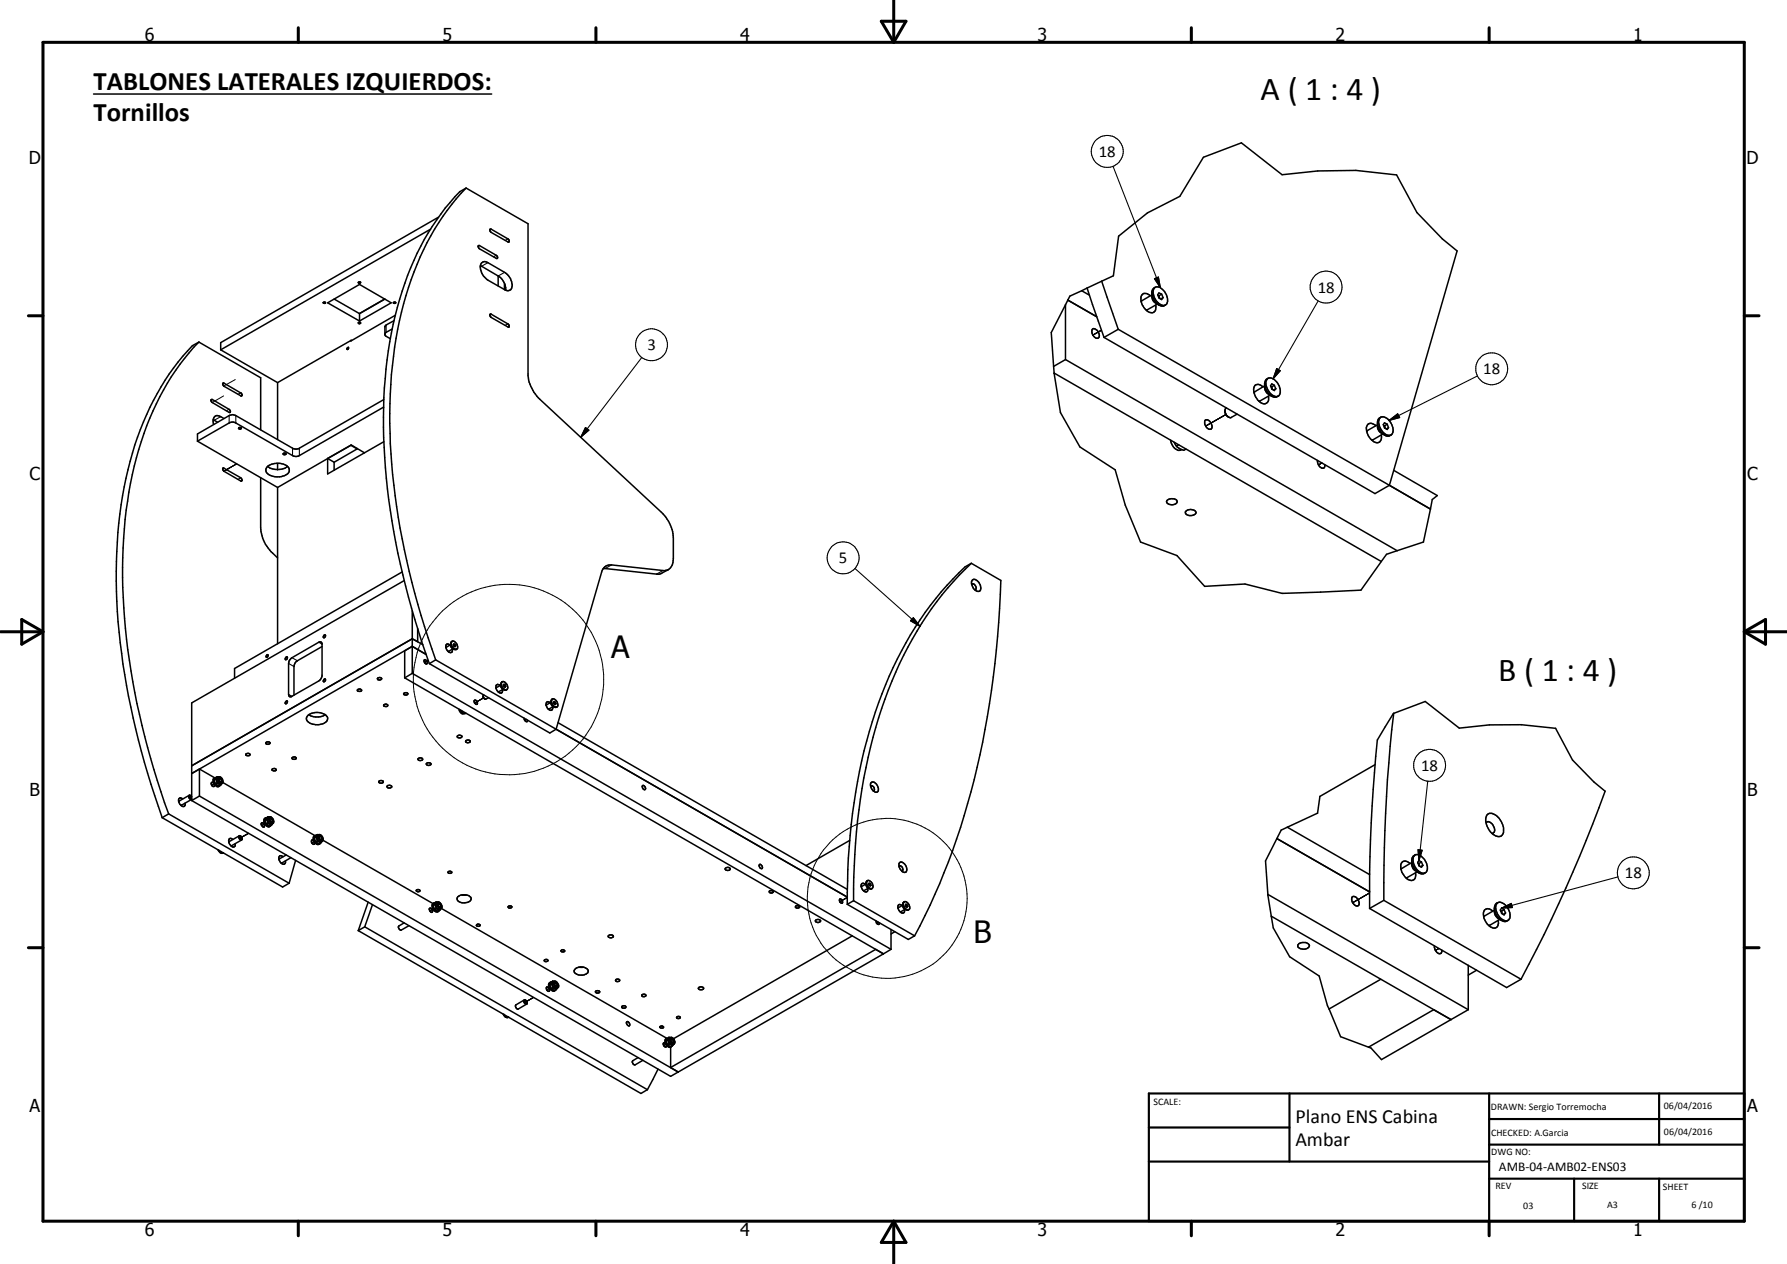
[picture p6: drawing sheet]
<svg xmlns="http://www.w3.org/2000/svg" width="420mm" height="297mm" viewBox="0 0 420 297" stroke-linecap="round" stroke-linejoin="round" font-family="sans-serif">
<g fill="none" stroke="#000" stroke-width=".24">
<path d="M259 77.6l-2 1.1M52.6 93l-2.7 1.6M55.3 89.2l-2.7 1.5M288.2 97.4l-4.7 2.7M53.9 110l-1.3 .7M55.3 109.2l-2.7 1.5M55.7 109l-3.1 1.7M310.8 108.8l-.8 .5M100.7 155.2l-.9 .5M111.6 165.2l2.1-1.2zM123.7 169l-.4 .3M45.1 187.2l-.3 .2"/>
<path d="M50.3 184.2l-.6 .3 .4-.2M56.6 196.8l1.9-1zM62.3 193.6l-.8 .4 .4-.2M73.9 197.8l-.6 .3 .4-.2M101.8 213.6l-.8 .4 .4-.1M199.2 210.9l-1.8 1M206.4 216.7l-.3 .2M322 209.8l-4 2.3M123.6 235.5l1.8-1.1zM129.2 232.2l-.6 .4 .3-.2M338.3 222.9l-.8 .5M156.5 245.4l-.5 .3 .4-.2"/>
<circle cx="119.6" cy="159.7" r="22.4"/>
<circle cx="208.6" cy="211.1" r="18.8"/>
</g>
<g fill="none" stroke="#000" stroke-width=".35">
<path d="M22 22.1h93.6M101.2 53.8l-49.3 28.4M103.1 51.1l-51.2 29.4v1.7M109.6 44.2l14.6 8.4v35.7a9.5 9.5 0 0 0 2.7 5.5l28.6 26.6a8.9 8.9 0 0 1 2.8 6v4.9a2.33 2.33 0 0 1-2.4 2.8l-12.1-1.3a2.09 2.09 0 0 0-2.3 1.6l-10.7 37M109.6 44.2l-1.5 .8a61.9 61.9 0 0 0-15.2 29.2 112.7 112.7 0 0 0-2.1 38.2 185.8 185.8 0 0 0 10.2 43.6M109.6 44.2a61.9 61.9 0 0 0-15.2 29.2 122.3 122.3 0 0 0-.8 48.1 191.9 191.9 0 0 0 8.8 33.6M112.5 57.7h.2l4 2.3 .3 .3v.4h-.3l-4-2.2-.2-.4zM115.2 53.9l.3-.1 3.9 2.3 .3 .4v.3l-.3 .1-3.9-2.3-.2-.2zM76 71.1l.4-.1 .1 .2zM77 71.2l7.5-4.4 7.5 4.4-7.5 4.2zM78.6 70.3l5.9 3.4M84.2 66.4l.4-.1 .2 .1-.4 .1z"/>
<path d="M84.2 75.9l.4-.2 .2 .2-.4 .2zM84.3 66.5h.1M84.5 73.7v1.7M90.5 70.3l-6 3.4M92.2 77.3l-1.4 .8-.3 .4M92.5 71.1l.4-.1 .1 .2-.3 .1zM92.7 75.4l-1.9 1-.3 .3v2.1l1.3 .8M93 74.1l-10.5 6v-.1M113 62.5l4.1 2.4M113.2 61.8l.5-.3 .8 .1 4.1 2.4a3.4 3.4 0 0 1 1.6 3.9l-.8 .4-.5-.1-4.2-2.4a3.9 3.9 0 0 1-1.8-2.9zM115.2 73.9l.3-.1 3.9 2.3 .3 .4v.3h-.3l-3.9-2.2-.2-.2zM117.1 64.9a3.8 3.8 0 0 1 1.8 3.3"/>
<path d="M117.1 64.8v2.4M118.6 66.6v1.5M250.5 71.6l-3.3 6.5 .5 8M250.5 71.6v12.9M251.1 70.5l6.7 3.9M254.3 68.3l-2.8 1.3-1 2M254.3 68.3l1.8 1M255.6 67.7l-1.3 .6M255.6 67.7l4 11.6M256.9 77.3a1.41 1.41 0 0 1 1.5 1.9 .82 .82 0 0 1-.8 .2 .82 .82 0 0 1-.6-.6l-.3-.9zM259 66.1l2.8-1.3 1.2-9.3 6.8-5.5 7.6-3.9 5.5-9.1 9-3.4 9.5 7.5 8.4-.9 9-.2 9.6 1.1 4.8 8.9 5.9 6.1 3.5 2.9-15.9 55M259 66.1l-3.4 1.6"/>
<path d="M259 66.1l3.9 11.3M259.6 79.3l63.7 36.7 3.4-2M262.9 77.4l63.8 36.6M262.9 77.4l-3.3 1.9M268.3 70.9a3.5 3.5 0 0 0 2.5 2.6 1.11 1.11 0 0 0 1-1.5l-.1-.3M270.5 69.5a1.21 1.21 0 0 0-1.3-.5 1.21 1.21 0 0 0-.9 .9v1M270.8 69.3l-2.5 1.6M270.8 69.1l.8 1.7 .9 .9M271.6 67.5l-.7 .7-.1 1.7 .6 1.1 1.1 .7M271.6 67.5l.2-.1a2.16 2.16 0 0 1 2.2 1.5 2.17 2.17 0 0 1 0 2.8M271.6 67.5a2.4 2.4 0 0 0 .2 3.1 2.06 2.06 0 0 0 2.2 1.1M272.1 71.5l-2.6 1.4"/>
<path d="M272.3 69.5h.2M272.5 69.5l.2 .6M273.1 69.1l-.6-.3-.3 .5 .3 .7 .6 .4 .4-.5M273.1 69.1l-.6 .4M273.1 69.1l.4 .8M273.5 69.9l-.6 .4M274 71.7a1.14 1.14 0 0 1-1.5 0M46.8 80.4l14.5 8.4v12.2M46.8 80.4l-1.6 .8a63.1 63.1 0 0 0-15.6 31.2 123.6 123.6 0 0 0-.7 43.6 194.1 194.1 0 0 0 9.2 36.2M46.8 80.4a62 62 0 0 0-15.2 29.1 122.4 122.4 0 0 0-.8 48.2 185.8 185.8 0 0 0 8.9 33.6M49.6 93.9h.3l3.9 2.3 .3 .3v.4h-.3l-3.9-2.3-.3-.3zM50.1 98.6l1.1 .6"/>
<path d="M51.9 82.2l13.4 7.7M52.4 90.1l.3-.1 3.9 2.3a.34 .34 0 0 1 .3 .4 .34 .34 0 0 1-.3 .3l-3.9-2.2-.3-.4zM52.7 98.3l-.8-.4a1.11 1.11 0 0 0-1.4-.1 1.11 1.11 0 0 0-.4 1.3l.1 .6M65.3 89.9v13.4M81.6 81.8l.3-.1-.2 .4-.1-.1zM82.6 80l-17.3 9.9M90.2 95.7l-20.2 11.5h-1l-13.6-7.8-.6-.2-.9 .2-7.5 4.3M90.2 93.9l-20 11.6h-1.2l-13.6-7.8-.6-.2-.9 .2-7.5 4.3v1.7M247.7 86.1l.2 1.6M247.9 87.7l1.4 9.2 4.6 8.1 8.3 5.4 2.4 8.3 3.6 8.7 8.5 3.2 6.5 7.2 9.5-.6 8.7 2.2 18.6-.7 4.8-6.7M247.9 87.7l76.9 44.3M250.5 84.5l-2.8 1.6"/>
<path d="M250.5 84.5l78 44.9M283.3 98.8l.1-.1a1.41 1.41 0 0 1 1.3 .7 1.41 1.41 0 0 1 .1 1.4 1.47 1.47 0 0 1-1.5-2zM288 96.5l.1 .6M288.1 97.1a1.28 1.28 0 0 0 1.4 1l1.4-.8M288.1 97l.2 .5 .6 .5M288.4 95.9l-.4 .5 .1 .6M297 90.9a1.21 1.21 0 0 0-1.3-.6 1.21 1.21 0 0 0-.9 1 3.6 3.6 0 0 0 2.5 3.6 1.26 1.26 0 0 0 .9-1.8M297.3 90.7l-2.5 1.5M297.3 90.2a2.53 2.53 0 0 0 1.7 2.9M297.3 90.2a3.9 3.9 0 0 0 1.7 2.9M298.1 88.9a2.45 2.45 0 0 1 2.8 2.1 1.74 1.74 0 0 1-.3 2.1M298.1 88.9l-.1 .2a2.37 2.37 0 0 0 .4 2.9 1.95 1.95 0 0 0 2.2 1.1"/>
<path d="M298.1 88.9l-.4 .3-.4 1M298.6 92.9l-2.6 1.4M298.8 90.8l.2 .1M299 90.9l.2 .6M299.6 90.6l-.6-.4-.3 .4 .3 .8 .6 .4 .4-.4M299.6 90.6l-.6 .3M299.6 90.6l.4 .8M300 91.4l-.6 .3M300.6 93.1a1.23 1.23 0 0 1-1.6 0M323.9 99.8l-2.6 1.6M323.9 99.6a3.6 3.6 0 0 0 2.2 2.9h.5l.5-.3M324.6 98l-.4 .3-.2 .5a2.99 2.99 0 0 0 .1 2.3l.5 .5 1 .6"/>
<path d="M324.6 98a2.36 2.36 0 0 1 2.6 1.8 1.95 1.95 0 0 1-.1 2.4M324.6 98a2.04 2.04 0 0 0 0 2.8l1 1.1a1.45 1.45 0 0 0 1.5 .3M325.3 100l.2 .1M326.2 99.7l-.7-.3-.3 .4 .3 .8 .7 .3 .3-.4M326.2 99.7l-.7 .4M326.2 99.7l.3 .8M46.4 103.7l18.9 10.9M52.4 110h.3l3.9 2.3 .3 .6-.3 .1-3.9-2.3-.3-.3zM56.2 100.5l.5 .1a.33 .33 0 0 1-.3 .3 .33 .33 0 0 1-.3-.2zM61.3 112.3v11.7a8.7 8.7 0 0 0 2.8 6l1.2 1.1M62.8 109.8a3.8 3.8 0 0 1 5.1 .1 1.43 1.43 0 0 1-1.4 2 3.2 3.2 0 0 1-4-1.2zM62.9 109.6l.9 .5 1.5 .3"/>
<path d="M65.3 108.9v1.5M65.3 114.6v36.7M66.6 106.6l.4-.1 .3 .2-.6 .1zM66.6 106.7v.1M67.6 109.6l-.9 .5-1.4 .3M77 107.7l1.6 .9M78.6 108.6v1.9M84 105.4v.1M84 105.5l-1.5-.9-5.5 3.1M84 105.5l-5.4 3.1M85.7 106.4l-3.1-1.8-17.3 10M90.2 103.8l-13.2 7.6v-3.7"/>
<path d="M274.4 117.6a1.77 1.77 0 0 1 2.3 .1 .82 .82 0 0 1-1 .9 1 1 0 0 1-1.4-.9zM275.2 103.4a2.49 2.49 0 0 0 2.2 2.4l.4-.1M276 103.9a3.1 3.1 0 0 0 2.3 1.9l.5-.3M277.1 104.5l-.5 .3M309.8 108.2a1.57 1.57 0 0 0 1.4 1.8l.2-.2 .1-.6M323.5 100.1a1.24 1.24 0 0 0-2-.2 3.3 3.3 0 0 0 2.3 4.2 1.3 1.3 0 0 0 1-1.9M325.2 102l-2.7 1.4M325.5 100.1l.2 .6M326.5 100.5l-.5 .3M326.7 114l9.6 5.6M327.7 110.5l10.2 6-1.1 .9-.5 2.2M336.3 119.6l-1.6 7.8-6.2 2"/>
<path d="M94.6 134.4l-39.5 22.7v2.3M95 136.4l-49.9 28.8v22.9M141.8 133.6l12.9 1.4 .7-.2 1.8-.9M228.4 132.4l6.9 4a210.4 210.4 0 0 1-11.3 63.5l-3.1 7.8-2.2 5-3.7 7.2M228.4 132.4a82.9 82.9 0 0 0-21.8 36.3 144.4 144.4 0 0 0-5.9 43M228.4 132.4l-1.5 .8a81.7 81.7 0 0 0-21.8 36.4 141.7 141.7 0 0 0-5.9 42.9M228.5 137.3v-.1a.86 .86 0 0 1 .9 .5 .86 .86 0 0 1-.1 .9h-.1M228.6 136.3l.3-.2a1.86 1.86 0 0 1 1.4 2.8 1.82 1.82 0 0 1-1.7-2.6zM278.7 120.3a1.47 1.47 0 0 1 2.5 .2 1.56 1.56 0 0 1-2.5 .1zM328.5 129.4l-2.5 .9-1.2 1.7M67.2 154.5l.2-.2 .2 .3-.2 .3-.3 .1zM67.5 154.4h.1"/>
<path d="M68.3 154.9l6.7-4 .3-.1 .3 .2 .1 7.9-.1 .4-.6 .7-6.5 3.7h-.5l-.2-.5v-7.3l.2-.7zM75.7 151.9l-5.8 3.4-.5 .4-.3 .9v6.8M76.1 149.3h.4l-.2 .6-.3-.1zM76.1 159.7l.4-.1v.3l-.4 .3-.1-.1zM88.7 159.5a.52 .52 0 0 1 .6-.3 .52 .52 0 0 1 .4 .4l-.8 .2zM95.2 159.3l112.5 64.9M96.9 151.9l3.3 1.9M96.9 151.9l-51.8 29.9 1.8-1.1M96.9 150.1l2.5 1.4M96.9 143.5v14.7M96.9 150.1l-51.8 29.9M96.9 158.2l112.6 64.9"/>
<path d="M96.9 158.2l-1.7 1.1M96.9 151.9l-1.7 1.1v6.3M98.2 147.7v3.1l-1.3-.7M99.8 155.1a.56 .56 0 0 1 .6 .3 .56 .56 0 0 1-.2 .6l-.4-.4zM101 156l28.3 16.3 1.5-.9M102.4 155.1l28.4 16.3M102.4 155.1l-1.4 .9M105.8 151.6a.59 .59 0 0 0-.8-.2 .59 .59 0 0 0-.1 .9 1 1 0 0 0 1.4 .9l.1-.6M105.9 151.5l-1.1 .7M105.9 151.3l.1 .7 .7 .6M106.1 150.9a1.06 1.06 0 0 1 1.5 1v.4a.79 .79 0 0 1-.8 .3 .79 .79 0 0 1-.6-.6l-.2-.4zM106.2 150.7a1.23 1.23 0 0 0 1.2 1.8"/>
<path d="M106.5 152.4l-1.1 .7M106.6 151.6h.1M106.7 151.6l.1 .3M107 151.4l-.3-.1-.1 .2 .1 .3 .3 .2 .1-.2M107 151.4l-.3 .2M107 151.4l.1 .4M107.1 151.8l-.2 .1M57.8 177.2a.52 .52 0 0 1 .6-.2 .52 .52 0 0 1 .3 .5h-.7zM62.6 174.5a.49 .49 0 0 1 .5-.2 .49 .49 0 0 1 .3 .5 .59 .59 0 0 1-.9-.2zM67.2 164.8l.3-.1 .1 .2-.4 .5-.2-.2zM68.7 178.1l.6-.2 .4 .3a.59 .59 0 0 1-1-.1zM72.4 168.1a3.5 3.5 0 0 1 4.6 .3 1.31 1.31 0 0 1-1.3 1.7 2.83 2.83 0 0 1-3.7-1.1z"/>
<path d="M72.6 167.9a3.6 3.6 0 0 0 3.9 0M84.1 162l.6-.1 .3 .3a.59 .59 0 0 1-1 0zM90.2 165.7a.44 .44 0 0 1 .6-.3 .44 .44 0 0 1 .2 .6l-.7-.1zM94.9 162.9a.49 .49 0 0 1 .6-.1 .49 .49 0 0 1 .3 .4l-.7 .1zM98.4 178.2l.3-.1 .6 .1a.54 .54 0 0 1-.4 .6 .54 .54 0 0 1-.7-.4zM100.2 179.5l.4-.3 .6 .2a.52 .52 0 0 1-.4 .5 .52 .52 0 0 1-.6-.3zM107.6 172.9l.5-.1 .5 .2a.58 .58 0 0 1-.5 .4 .58 .58 0 0 1-.6-.4zM107.9 166.7a.95 .95 0 0 0 1.1 .9M108.3 166.9l.2 .4M108.5 167.3l.5 .3M108.7 167.1l-.2 .2M109.5 174l.7-.1 .3 .2a.51 .51 0 0 1-.4 .5 .51 .51 0 0 1-.6-.4z"/>
<path d="M109.5 167.6h-.5M111.5 164.6a.6 .6 0 0 1 .6 .3 .6 .6 0 0 1 0 .6l-.6-.4zM113.6 163.8l.6 .5 .7-.3M113.7 163.3a.62 .62 0 0 0 .3 1M117.6 161.1l-.7-.2a1.15 1.15 0 0 0 .3 1.7l.7 .3 .2-.3v-.5M117.8 161l-1.2 .7M117.8 160.9a1.3 1.3 0 0 0 1.2 1.2M117.9 160.4a1.36 1.36 0 0 0 1.1 1.7M118.1 160.2l-.1 .1M118.3 162l-1.2 .6M118.4 161.1h.1M118.5 161.1l.1 .3"/>
<path d="M118.5 162.1a1.09 1.09 0 0 1-.5-1.8 1.15 1.15 0 0 1 1.3 1.5l-.3 .3M118.8 161l-.3-.2-.1 .2 .4 .5 .1-.2M118.8 161l-.3 .1M118.8 161l.1 .3M118.9 161.3l-.3 .1M119.2 162.1h-.2M123.3 168.8v.4l.4 .4h.2l.1-.4M128.4 165.7v.1M128.9 166.7h.1M129.4 165.1a.59 .59 0 0 0-.9 0 .59 .59 0 0 0 0 .8 1.07 1.07 0 0 0 1.3 .9l.2-.7M129.5 165.1l-1.1 .6M129.6 165.1a1 1 0 0 0 1.5 .9 1.36 1.36 0 0 0-1.1-1.7 1.15 1.15 0 0 0-.2 1.2 1.15 1.15 0 0 0 1.2 .6"/>
<path d="M129.9 164.3h-.2a1.16 1.16 0 0 0 .6 1.9M130.1 166l-1.1 .7M130.2 165.1h.1M130.2 165.1l.2 .3M130.5 165l-.2-.2-.2 .3 .4 .5 .2-.2M130.5 165l-.3 .1M130.5 165l.2 .4M130.7 165.4l-.2 .1M130.8 171.4l68.4 39.4M131.2 169.8l68 39.2M323.3 179.7l-13 7.5-.5 3.9-7.1 3.3M327.7 167.6l-3.9 6.3a361.5 361.5 0 0 0-1.8 39.6"/>
<path d="M327.7 167.6l7.4-2.8 8 6.3 7.1-.8h7.5l8 .9 4 7.4 5.1 5.2 2.6 2.1a335 335 0 0 1-19.8 44.2M327.7 167.6a366.8 366.8 0 0 0-2.3 44M38.1 192.2l28.4 16.2 1.5-.8M39.7 191.3l28.3 16.3M39.7 191.3l-1.6 .9M43 187.7l-.6-.2a1.03 1.03 0 0 0 .2 1.8 .53 .53 0 0 0 .8 .2 .53 .53 0 0 0 .1-.8M44.5 186.9l-2.5 1.5M44.7 186.9l.1 .1M44.8 186.9a.42 .42 0 0 0-.2 .5 .42 .42 0 0 0 .5 .3M45 187.9l-2.5 1.4M45.1 188.1l112.6 64.8 1.8-1M45.1 187.3l-.5-.4h-.2a.62 .62 0 0 0 .7 .9"/>
<path d="M46.9 187.1l112.6 64.8M46.9 187.1l-1.8 1M46.9 180.7v6.4M46.9 180.7l3.6 2.1a1.21 1.21 0 0 0 .5 2l.6-.1M49.7 183.9a.6 .6 0 0 1 .6 .3 .6 .6 0 0 1 0 .6 .66 .66 0 0 1-.6-.9zM50.7 182.8a.9 .9 0 0 0-.5 .8 .9 .9 0 0 0 .5 .8l.7 .4 .3-.2M50.7 183.1l.4 1M50.7 183.1l-.3 .2M50.7 184.3l.8 .4 .3-.2M51.1 184.1l.7 .4M51.1 182.5l-.4 .6M51.1 182.5l.2 .1"/>
<path d="M51.1 182.5a.97 .97 0 0 0-.7 .8 .97 .97 0 0 0 .3 1M51.1 184.1l-.4 .2M51.3 199.7a.98 .98 0 0 0 1.2 .7M51.4 182.5a1.02 1.02 0 0 0 .9 1.6M51.4 182.5a1.02 1.02 0 0 1 .9 1.6M51.4 182.5l-.4 .3a.94 .94 0 0 0 .2 1.1 .94 .94 0 0 0 1.1 .2M51.5 183l.2-.1 .4 .5-.1 .4-.3-.1M51.5 199.8l.4 .5 .6 .1M51.5 183.3v-.4a.57 .57 0 0 1 .6 .2 .57 .57 0 0 1-.1 .7l-.4-.2M51.5 183.3l.2 .3M51.5 183.3l.1 .2M52.1 184.1l-.3 .4"/>
<path d="M52.4 183.9l21.7 12.5M54.8 197.3a.61 .61 0 0 0-.9-.2 .61 .61 0 0 0-.1 .9 1.06 1.06 0 0 0 1.4 .9l.1-.7M56.2 196.5a.53 .53 0 0 1 .6 .2 .53 .53 0 0 1-.1 .7l-.4-.3zM56.2 196.4l-2.4 1.5M56.6 196.5h-.3v.4l.3 .3 .3-.1M56.8 197.4l-2.5 1.4M61.5 193.4l.2-.1a.73 .73 0 0 1 .4 1.1h-.3l-.3-.4zM62.3 192.7l.4 1M62.4 192.2l-.1 .1a1.24 1.24 0 0 0-.1 1.3 1.24 1.24 0 0 0 1.2 .6M62.6 192.2h-.1a1.09 1.09 0 0 0 .1 1.6l.3 .3 .5 .1M62.6 192.5l.4 1M62.6 192.5l-.3 .2"/>
<path d="M62.7 193.7l.2 .1a.67 .67 0 0 0 .9 .1M62.9 192.2l-.3 .3M63 191.9l-.7 .8M63 193.5l.8 .4M63 191.9a1.15 1.15 0 0 0 .9 1.8l.3-.2M63 191.9l.2 .1M63 193.5l-.3 .2M63.3 192a1.08 1.08 0 0 0 .8 1.5M63.3 192a1 1 0 0 1 .9 1.5M63.3 192l-.4 .2M63.4 192.3a.57 .57 0 0 1 .6 .3 .57 .57 0 0 1 0 .7l-.5-.4zM63.4 192.4a.52 .52 0 0 1 .6 .2 .52 .52 0 0 1 0 .6l-.3-.1-.3-.4"/>
<path d="M63.7 194l-.3 .2M64 180.8a.52 .52 0 0 1 .5-.2 .52 .52 0 0 1 .4 .4l-.7 .1-.2-.1zM64.1 193.5l-.3 .4M64.2 193.5h-.1M73.7 197.5l-.3-.1a.52 .52 0 0 0-.1 .7 .52 .52 0 0 0 .6 .2v-.4M73.7 197.5l.1 .2M73.7 197.5a.91 .91 0 0 0 1.4 .8M73.9 196.8l.4 1.1M74 196.4l-.3 .3v.8M74.2 196.3l-.3 .2a1.35 1.35 0 0 0 1.3 1.8l.1-.1M74.2 196.7l.4 1M74.2 196.7l-.3 .1"/>
<path d="M74.3 197.9l.8 .4 .3-.2M74.6 197.7l.8 .4M74.6 196.1l-.4 .6M74.6 196.1l-.5 .4-.2 .3M74.6 196.1l.2 .1M74.6 197.7l-.3 .2M75 196.1a1.02 1.02 0 0 1 .8 1.6M75 196.1a.93 .93 0 0 0-.5 1.1 .93 .93 0 0 0 .9 .7l.4-.2M75 196.1a1.02 1.02 0 0 0 .8 1.6M75 196.9l.1-.5a.59 .59 0 0 1 .6 .3 .59 .59 0 0 1-.1 .7h-.2M75 196.6a.47 .47 0 0 1 .6 .2 .47 .47 0 0 1-.1 .6M75 196.9l.4 .5"/>
<path d="M75 196.9l.3 .5M75.3 197.4h.2M75.7 197.7l-.3 .4M76 197.5l25.8 14.8M89.1 183.6l.3-.2 .7 .2a.51 .51 0 0 1-.5 .5 .51 .51 0 0 1-.5-.5zM91.1 184.7a.58 .58 0 0 1 1 .3l-.8 .2-.3-.2zM151.1 184.6a.56 .56 0 0 1 .6 .3 .56 .56 0 0 1-.2 .7l-.4-.4zM199.8 197.5l-10.3 5.9M204.7 184.8a.61 .61 0 0 1 .8 .2 .61 .61 0 0 1-.2 .8M204.8 183.9a1.46 1.46 0 0 1 1.5 .6 1.46 1.46 0 0 1 .1 1.6 1.46 1.46 0 0 1-1.5-.6 1.46 1.46 0 0 1-.1-1.6zM300.2 197.1l21.8 12.5M300.2 197.1l-2.7 5.2 .6 7.9"/>
<path d="M302.7 194.4l-1.5 .7-1 2M302.7 194.4l19.3 11.1M349.4 193.4l.2-.2a1.68 1.68 0 0 1 1.5 2.5l-.3 .1M349.8 191.3a1.7 1.7 0 0 1 2.1 .5 4.1 4.1 0 0 1 1.4 4.3 1.43 1.43 0 0 1-2.2 0 4.1 4.1 0 0 1-1.5-4.6zM65.6 201.9h.1M66.5 201.3l-.5-.2-.4 .2a1.38 1.38 0 0 0 .9 1.8l.5-.1 .1-.3v-.4M67.3 200.9l-1.7 1M68.4 201.5l-2.3 1.3M69.5 202.2l-1.5 5.4M84.2 218.7l66.5 38.3 1.5-.9M85.8 217.8l66.4 38.3M85.8 217.8l-1.6 .9"/>
<path d="M86.6 212l-2.4 6.7M87.6 212.6l-1.8 5.2M95 216.9l-1.2 .7a.64 .64 0 0 0 .5 1l1.8-1M97.9 209.2a.47 .47 0 0 1 .5-.2 .47 .47 0 0 1 .3 .4l-.5 .1zM101 213.5a.53 .53 0 0 1 .6 .2 .53 .53 0 0 1-.1 .7l-.4-.2zM101.8 212.4a1.56 1.56 0 0 0 1.1 1.8M101.8 212.7l.4 1M102 212.3h-.2M102.2 212.2a.74 .74 0 0 0-.5 1.2 .93 .93 0 0 0 .6 .8 .93 .93 0 0 0 .9-.2M102.2 212.5l.4 1M102.2 212.5l-.4 .2M102.2 213.7l.8 .5"/>
<path d="M102.6 212l-.4 .5M102.6 212l-.4 .1-.4 .6M102.6 213.5l.7 .5M102.6 212h.2M102.6 213.5l-.4 .2M102.9 212a.97 .97 0 0 0 .8 1.5M102.9 212a1 1 0 0 1 .8 1.5M102.9 212l-.3 .1a.99 .99 0 0 0 .9 1.6l.2-.2M102.9 212.8l.1-.5a.63 .63 0 0 1 .6 .3 .63 .63 0 0 1-.1 .7l-.2-.1M102.9 212.5a.41 .41 0 0 1 .6 .1 .41 .41 0 0 1-.2 .6l-.4-.5M103 212.9l.2 .2M103.1 214.2h-.2"/>
<path d="M103.3 214l-.3 .2M103.7 213.6l-.4 .4M103.8 213.5l53 30.5M105.4 204.9l.6-.1 .2 .3-.6 .1-.2-.1zM107.6 210.7a2.27 2.27 0 0 1 3.2 .4v.1a1.91 1.91 0 0 1-2.8 .7l-.5-.4zM108.6 210.3h1M112.1 217.3a.37 .37 0 0 1 .5-.2 .37 .37 0 0 1 .2 .5h-.6l-.2-.1zM119.5 213h.8a.36 .36 0 0 1-.4 .4 .36 .36 0 0 1-.4-.4zM143 220l.3-.3h.6l.3 .3a.65 .65 0 0 1-.6 .4 .65 .65 0 0 1-.6-.4zM170.5 204a.62 .62 0 0 1 .7-.2 .62 .62 0 0 1 .5 .5 .62 .62 0 0 1-.7 .3 .62 .62 0 0 1-.5-.6zM178.6 203.1a.66 .66 0 0 1 .5 1 .66 .66 0 0 1-.5-1zM180.9 209.4l.6-.1 .4 .3-.3 .2h-.4l-.3-.1z"/>
<path d="M187.1 213l.2-.1 .6 .1a.4 .4 0 0 1-.2 .4 .4 .4 0 0 1-.5 0l-.2-.2zM191.8 216.3l.6-.2 .5 .3a.61 .61 0 0 1-.6 .4 .61 .61 0 0 1-.5-.5zM197.4 211.3h.4a.7 .7 0 0 1 .2 1 .66 .66 0 0 1-.6-1zM199.2 212.5l14.4 8.3 1.4-.9M200.4 219.9l-42 24.2M200.7 211.7l14.3 8.2M200.7 211.7l-1.5 .8M202.5 208.3a1.24 1.24 0 0 0 1.4 1.2l.1-.7M203.5 207.8l-.6-.2h-.3l-.1 .3v.5M203.6 207.7l-1.1 .7M203.6 207.6a1.17 1.17 0 0 0 1.5 1.2M203.9 207a1.25 1.25 0 0 0 1.2 1.8"/>
<path d="M204.2 208.7l-1.2 .6M204.3 207.8h.1M204.4 207.8v.3M204.6 207.7l-.2-.2-.2 .2 .2 .4 .2 .1 .2-.2M204.6 207.7l-.2 .1M204.6 207.7l.2 .3M204.8 208l-.3 .2M205.1 208.8a1.23 1.23 0 0 0-1.1-1.9 1.1 1.1 0 0 0 .4 1.9M206 216.4l.1 .5 .2 .3h.4l.1-.3M209.5 218.4v4.7M210.4 218.9l-.9 .6M211.4 202.9l.3-.3a1.57 1.57 0 0 1 1.2 2.4 1.69 1.69 0 0 1-1.5-2.1z"/>
<path d="M211.4 203.6a.63 .63 0 0 1 .8 .3 .63 .63 0 0 1-.2 .8M212.1 212.8a.59 .59 0 0 0-.8-.1 .59 .59 0 0 0-.1 .8 1 1 0 0 0 1.4 .9l.1-.6M212.2 212.7l-1.1 .7M212.2 212.5l.1 .7 .7 .6M212.4 212.1a1.06 1.06 0 0 1 1.5 1v.4a.79 .79 0 0 1-.8 .3 .79 .79 0 0 1-.6-.6l-.2-.4zM212.5 212a1.23 1.23 0 0 0 1.2 1.7M212.8 213.7l-1.1 .6M212.9 212.8h.1M213 212.8l.1 .3M213.3 212.6l-.3-.1-.1 .2 .1 .3 .3 .2 .1-.2M213.3 212.6l-.3 .2M213.3 212.6l.1 .4"/>
<path d="M213.4 213l-.2 .1M298.1 210.2l.8 5.1M298.1 210.2l47.1 27.1M298.9 215.3l.5 2.8 3.8 6.7 7 4.6 1.9 6.9 .4 .8M298.9 215.3l42.3 24.3-4.1-2.3-15.3 8.8M318 210.7a1.42 1.42 0 0 1 1.3 2.2 1.49 1.49 0 0 1-1.3-2.2zM322 213.5l32.2 18.6 3.4-2M325.4 211.6l32.2 18.5M325.4 211.6l-3.4 1.9M331.5 202.9a1.21 1.21 0 0 0-1.5-.5 1.21 1.21 0 0 0-.7 1.6 3.2 3.2 0 0 0 2.8 2.9 1.32 1.32 0 0 0 .7-1.8M331.9 202.7l-2.5 1.6M331.9 202.2a2.47 2.47 0 0 0 1.7 2.9"/>
<path d="M331.9 202.2l.1 .7a3.9 3.9 0 0 0 1.7 2.2M332.7 200.9l.2-.1a3.1 3.1 0 0 1 2.6 3.8 1.09 1.09 0 0 1-1.8 .2 2.99 2.99 0 0 1-1.1-3.7zM332.7 200.9a1.21 1.21 0 0 0-.8 1.3M333.2 204.9l-2.6 1.4M333.4 202.9h.2M333.6 202.9l.2 .6M334.2 202.6l-.6-.4-.3 .4 .3 .9 .6 .3 .3-.4M334.2 202.6l-.6 .3M334.2 202.6l.3 .8M334.5 203.4l-.5 .3M335.1 205.1a1.1 1.1 0 0 1-1.4 0M351 214.1a1.18 1.18 0 0 0-1.4-.5 1.18 1.18 0 0 0-.8 1.2 3.2 3.2 0 0 0 2.7 3.3l.4-.2 .3-.4v-1.2"/>
<path d="M351.4 213.9l-2.5 1.5M351.4 213.4a2.14 2.14 0 0 0 .5 2.2l1.2 .7M351.4 213.4a3.8 3.8 0 0 0 1.7 2.9M352.2 212.1a2.46 2.46 0 0 1 2.7 2.1l.1 .7a1.22 1.22 0 0 1-.4 1.4M352.2 212.1a2.11 2.11 0 0 0 0 2.8 2.15 2.15 0 0 0 2.4 1.4M352.2 212.1a1.21 1.21 0 0 0-.8 1.3M352.6 216.1l-2.6 1.4M352.8 214l.2 .1M353 214.1l.2 .7M353.6 213.8l-.6-.4-.2 .5 .2 .7 .6 .4 .4-.5M353.6 213.8l-.6 .3M353.6 213.8l.4 .7"/>
<path d="M354 214.5l-.6 .4M354.6 216.3l-.7 .3-.8-.3M118.3 238.3l.5 .7 .4 .1 .4-.1-.1 .1M118.5 238.4l.4 .5 .6 .2M123.3 235l-2 1.1a.66 .66 0 0 0 .6 1l1.9-1.1M123.6 235.1l-.4-.1a.66 .66 0 0 0 .7 1v-.3M123.6 235.1h-.2a.49 .49 0 0 0 0 .5 .49 .49 0 0 0 .5 .2v-.1M123.6 235.1l.3 .2v.4M128 225.6l.6-.1 .2 .1a.38 .38 0 0 1-.4 .4 .38 .38 0 0 1-.4-.4zM128.5 232a.64 .64 0 0 1 .6 .3 .64 .64 0 0 1 0 .7 .68 .68 0 0 1-.6-1zM129.3 231.3l.4 1M129.4 230.8a.82 .82 0 0 0-.2 1.4l.8 .7 .5-.1"/>
<path d="M129.6 230.8a.78 .78 0 0 0-.5 .6 .78 .78 0 0 0 .3 .8l.3 .4 .7 .2M129.6 231.1l.4 1M129.6 231.1l-.3 .2M129.7 232.3l.7 .4M130 232.1l.8 .5M130 230.5l-.4 .6M130 230.5l-.7 .8M130 230.5l.2 .2M130 232.1l-.3 .2M130.2 230.7a1.06 1.06 0 0 0 .9 1.4M130.3 230.6a.92 .92 0 0 0-.4 1.1 .92 .92 0 0 0 .9 .6h.1M130.3 230.6l-.1 .1"/>
<path d="M130.3 230.6a.97 .97 0 0 1 1 1.4l-.4 .3M130.4 230.9a.52 .52 0 0 1 .6 .3 .52 .52 0 0 1-.2 .7l-.4-.5zM130.4 231.1l.1-.2 .3 .2 .2 .2v.4a.46 .46 0 0 1-.6-.1 .46 .46 0 0 1 0-.5zM130.6 232.6l-.2 .2M130.8 232.6l-.4 .1M130.9 232.3l-.1 .3M131.1 232.2l-.2 .1M132 223.3l.4-.1 .4 .3-.6 .2-.3-.1zM135.2 227.8a2.17 2.17 0 0 1 3.1 .2 1.16 1.16 0 0 1-1.3 1.2 1.58 1.58 0 0 1-2-1.1zM136.1 227.3h1.1M140 233a.55 .55 0 0 1 1 .2l-.8 .1zM141 233v.1"/>
<path d="M144.8 230.3a.51 .51 0 0 1 .5-.2 .51 .51 0 0 1 .4 .4 .49 .49 0 0 1-.6 .2 .49 .49 0 0 1-.3-.4zM146.2 236.5a.52 .52 0 0 1 .6-.2 .52 .52 0 0 1 .3 .5 .55 .55 0 0 1-.9-.3zM150.9 233.8a.52 .52 0 0 1 .6-.2 .52 .52 0 0 1 .3 .5 .55 .55 0 0 1-.9-.3zM159.1 239.1l.5-.3 .4 .3-.6 .3zM164.3 232.1a.7 .7 0 0 1 1.1 .2l-.3 .3h-.6l-.3-.3zM207.7 224.2l-1.8-1.1-48.2 27.8M207.7 224.2l-48.2 27.7M209.5 223.1l-1.8 1.1M305.3 221.8a1.73 1.73 0 0 1 2.6 .4 1.66 1.66 0 0 1-2.8 .3zM312.5 237.1l2.7 6.5 6.6 2.5M324.6 230.1l-12.1 7M337.3 222.3a1.36 1.36 0 0 0 1.6 1.7l.1-.7"/>
<path d="M345.2 226.8v10.5M345.2 237.3l-20.4 11.7-2.4-2.7-.6-.2M347.2 228l-2 1.2M147.3 240.2a.53 .53 0 0 1 .6 .2 .53 .53 0 0 1 0 .7l-.4-.3zM150 248.5l-1.3 .9 .2 .7 .2 .1 2.1-1M154.7 251.2l-2.5 4.9M155.1 241.3a.47 .47 0 0 1 .5-.2 .47 .47 0 0 1 .4 .4l-.6 .1zM156.5 245.2l-.4-.1a.58 .58 0 0 0 0 .6 .58 .58 0 0 0 .6 .3v-.4M156.7 245.6l.7 .5 .4-.1M156.7 244.1l-.2 .1a1.26 1.26 0 0 0 .2 1.4M156.8 244a1.26 1.26 0 0 0 1 2l.2-.2M156.8 244h.2"/>
<path d="M156.9 244.3l.4 1M156.9 244.3l-.3 .2M157 245.5l.8 .5 .3-.2M157.3 243.8l-.4 .5M157.3 243.8l.3 .1a1.13 1.13 0 0 0 .8 1.5M157.3 245.3l.8 .5M157.3 243.8a1.01 1.01 0 0 0-.7 .8 1.01 1.01 0 0 0 .4 .9M157.3 245.3l-.3 .2M157.7 244.3a.53 .53 0 0 1 .7 0 .53 .53 0 0 1 0 .7l-.5-.1-.2-.5M157.7 250.9l1.8 1M157.7 244.3v.1M157.7 246.1v4.8"/>
<path d="M157.7 244.3a.45 .45 0 0 1 .6 .2 .45 .45 0 0 1-.1 .5l-.4-.3-.1-.3M158.4 245.4l-.3 .4M158.5 245.3a.92 .92 0 0 1-1.1-.2 .92 .92 0 0 1-.1-1 .9 .9 0 0 1 1.1 0 .9 .9 0 0 1 .2 1.1l-.2 .2"/>
<circle cx="62.8" cy="154.1" r=".29"/>
</g>
<g fill="none" stroke="#000" stroke-width=".25">
<path d="M261.7 39.1l11.1 28.5M112.7 57.7l-.3 .2M115.5 53.8l-.3 .2M116.7 60l-.7 .4M119.4 56.1l-.6 .4M90.8 76.4v1.7M114.7 61.7l-1.5 .9M115.5 73.8l-.3 .2M118.6 64l-1.5 .9M119.4 76.1l-.6 .4M271.4 65.5l1-.4 .4 2.5zM309.9 70.7l-10.6 18.3"/>
<path d="M49.9 93.9l-.3 .2M51.9 97.9l-1.5 .9M52.7 90l-.3 .2M53.8 96.2l-.6 .3M53.9 97.7v1.7M55.4 97.7v1.7M56.6 92.3l-.6 .4M150.9 84l-14.3 18.7M300.2 86.6l.8 .5-1.7 1.9zM326.6 98.8l2-1.6 .5 .9zM347.4 88.3l-20.8 10.5M52.7 110l-.3 .2"/>
<path d="M56.6 112.3l-.6 .3M68.8 105.3v1.8M70.4 105.3v1.8M137.7 100.5l.8 .6-1.9 1.6zM143.8 132.8l-1.5 .8M155.9 134.1l-1.5 .8M201 133.6l15.3 13.6M67.8 155.9l1.3 .7M68.7 154.6l1.2 .7M75 150.9l.7 .5M214.7 145.2l1.6 2-2.2-1.3zM67.8 163.2l.9 .4"/>
<path d="M333.4 199.7l1 .1-.8 2.4zM335.7 183.6l-2.1 18.6M353 213.4l2.3-1.1 .3 1zM380.4 206.1l-27.4 7.3"/>
<circle cx="260.3" cy="35.6" r="3.8"/>
<circle cx="311.8" cy="67.5" r="3.7"/>
<circle cx="153.2" cy="81" r="3.7"/>
<circle cx="350.7" cy="86.6" r="3.8"/>
<circle cx="198.2" cy="131.1" r="3.8"/>
<circle cx="336.1" cy="179.8" r="3.8"/>
<circle cx="384" cy="205.1" r="3.8"/>
</g>
<circle cx="113" cy="62.5" r=".18" fill="#000"/>
<g fill="none" stroke="#000" stroke-width=".71">
<path d="M10.1 9.9h400v277.1h-400zM70.1 6.5v3.4M140.1 6.5v3.4M207.2 5h5.8l-2.9 4.9zM210.1 0v9.9M280.1 6.5v3.4M350.1 6.5v3.4M6.7 74.2h3.4M410.1 74.2h3.5M.1 148.5h10M5.1 145.6l5 2.9-5 2.9zM410.1 148.5h10"/>
<path d="M410.1 148.5l5-2.9v5.8zM6.7 222.7h3.4M410.1 222.7h3.5M70.1 287v3.4M140.1 287v3.4M210.1 287v10M210.1 287l2.9 5h-5.8zM280.1 287v3.4M350.1 287v3.4"/>
</g>
<path d="M270.1 257h140v30h-140zM303.2 257v16M350.1 257v30M390.1 257v12M270.1 265h33.1M270.1 273h80M350.1 277h60M350.1 269h60M350.1 263h60M370.1 277v10M390.1 277v10" fill="none" stroke="#000" stroke-width=".51"/>
<path d="M271.4 65.5l1-.4 .4 2.5zM300.2 86.6l.8 .5-1.7 1.9zM326.6 98.8l2-1.6 .5 .9zM137.7 100.5l.8 .6-1.9 1.6zM214.7 145.2l1.6 2-2.2-1.3zM333.4 199.7l1 .1-.8 2.4zM353 213.4l2.3-1.1 .3 1z" fill="#000"/>
<g font-size="7.9">
<text x="296.4" y="23.5">A ( 1 : 4 )</text>
<text x="352.2" y="160">B ( 1 : 4 )</text>
</g>
<g font-size="7.2">
<text x="143.7" y="154.6">A</text>
<text x="228.9" y="221.7">B</text>
</g>
<g font-size="6.3">
<text x="22" y="21.2">TABLONES LATERALES IZQUIERDOS:</text>
<text x="22" y="28.4">Tornillos</text>
</g>
<g font-size="4.7">
<text x="304.6" y="263.9">Plano ENS Cabina</text>
<text x="304.6" y="269.3">Ambar</text>
</g>
<g font-size="4.2">
<text x="34" y="9.6">6</text>
<text x="104" y="9.6">5</text>
<text x="174" y="9.6">4</text>
<text x="244" y="9.6">3</text>
<text x="314" y="9.6">2</text>
<text x="384" y="9.6">1</text>
<text x="6.8" y="38.7">D</text>
<text x="410.6" y="38.7">D</text>
<text x="7" y="112.9">C</text>
<text x="410.8" y="112.9">C</text>
<text x="7" y="187.1">B</text>
<text x="410.8" y="187.1">B</text>
<text x="7" y="261.4">A</text>
<text x="410.8" y="261.4">A</text>
<text x="34" y="290.4">6</text>
<text x="104" y="290.4">5</text>
<text x="174" y="290.4">4</text>
<text x="244" y="290.4">3</text>
<text x="314" y="290.4">2</text>
<text x="384" y="290.4">1</text>
</g>
<g font-size="3.9">
<text x="258.3" y="36.9">18</text>
<text x="309.8" y="68.7">18</text>
<text x="152.2" y="82.3">3</text>
<text x="348.7" y="88">18</text>
<text x="197.3" y="132.4">5</text>
<text x="334.1" y="181.1">18</text>
<text x="382" y="206.4">18</text>
</g>
<text font-size="3.1" x="352.4" y="275.2">AMB-04-AMB02-ENS03</text>
<g font-size="2.4">
<text x="271.2" y="259.7">SCALE:</text>
<text x="350.6" y="260.8">DRAWN: Sergio Torremocha</text>
<text x="391.2" y="260.6">06/04/2016</text>
<text x="350.6" y="267">CHECKED: A.Garcia</text>
<text x="391.2" y="266.7">06/04/2016</text>
<text x="350.6" y="271.4">DWG NO:</text>
<text x="351.6" y="279.3">REV</text>
<text x="372" y="279.4">SIZE</text>
<text x="391" y="279.6">SHEET</text>
<text x="358.1" y="284.1">03</text>
<text x="377.9" y="283.8">A3</text>
<text x="397.7" y="283.8">6 /10</text>
</g>
</svg>
